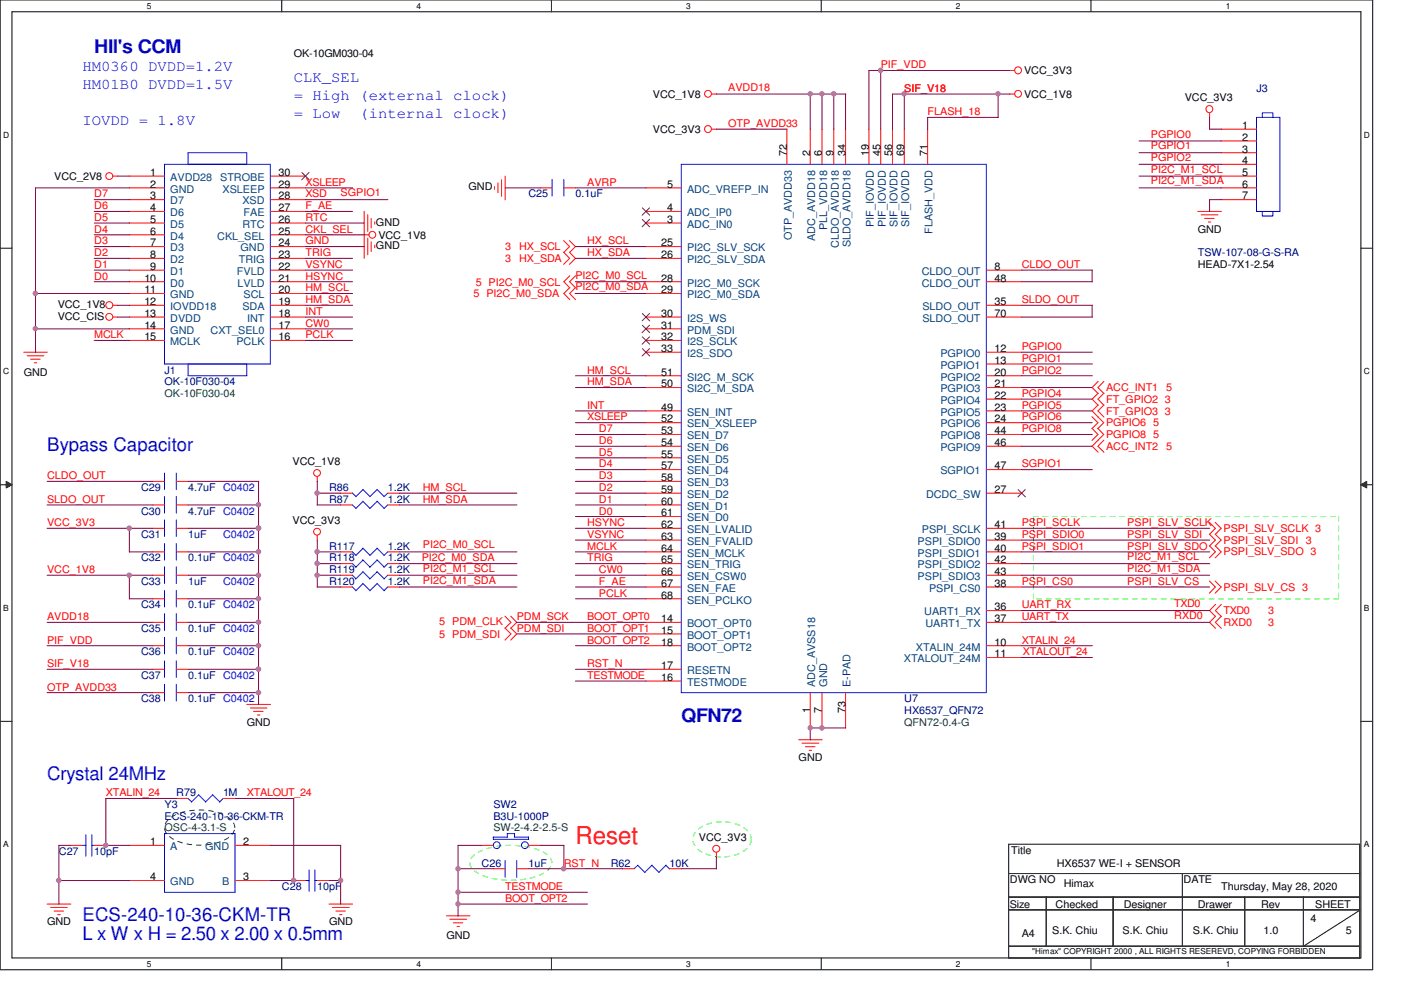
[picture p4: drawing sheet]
<svg xmlns="http://www.w3.org/2000/svg" width="297mm" height="210mm" viewBox="0 0 297 210" stroke-linecap="round" stroke-linejoin="round" font-family="sans-serif">
<path d="M0 0h291v205.6h-291zM2.5 2.5h286v200.6h-286z" fill="none" stroke="#000" stroke-width=".21"/>
<g fill="#fff">
<path d="M31.1 .3h1v2h-1z"/>
<path d="M31.1 203.4h1v2h-1z"/>
</g>
<path d="M59.7 0v2.5M59.7 203.1v2.5" fill="none" stroke="#000" stroke-width=".21"/>
<g fill="#fff">
<path d="M88.3 .3h1v2h-1z"/>
<path d="M88.3 203.4h1v2h-1z"/>
</g>
<path d="M116.9 0v2.5M116.9 203.1v2.5" fill="none" stroke="#000" stroke-width=".21"/>
<g fill="#fff">
<path d="M145.5 .3h1v2h-1z"/>
<path d="M145.5 203.4h1v2h-1z"/>
</g>
<path d="M174.1 0v2.5M174.1 203.1v2.5" fill="none" stroke="#000" stroke-width=".21"/>
<g fill="#fff">
<path d="M202.7 .3h1v2h-1z"/>
<path d="M202.7 203.4h1v2h-1z"/>
</g>
<path d="M231.3 0v2.5M231.3 203.1v2.5" fill="none" stroke="#000" stroke-width=".21"/>
<g fill="#fff">
<path d="M259.9 .3h1v2h-1z"/>
<path d="M259.9 203.4h1v2h-1z"/>
<path d="M.7 27.6h1.2v1.9h-1.2z"/>
<path d="M289.2 27.6h1.2v1.9h-1.2z"/>
<path d="M.7 77.7h1.2v2h-1.2z"/>
<path d="M289.2 77.7h1.2v2h-1.2z"/>
</g>
<path d="M0 52.6h2.5M288.5 52.6h2.5" fill="none" stroke="#000" stroke-width=".21"/>
<g fill="#fff">
<path d="M.7 127.8h1.1v2h-1.1z"/>
<path d="M289.2 127.8h1.1v2h-1.1z"/>
</g>
<path d="M0 102.8h2.5M1.3 102.1l1.2 .7-1.2 .7zM288.5 102.8l1.3-.7v1.4zM288.5 102.8h2.5" fill="none" stroke="#000" stroke-width=".21"/>
<path d="M1.3 102.1l1.2 .7-1.2 .7zM288.5 102.8l1.3-.7v1.4z" fill="#000"/>
<g fill="#fff">
<path d="M.7 178h1.1v2h-1.1z"/>
<path d="M289.2 178h1.1v2h-1.1z"/>
</g>
<g fill="none" stroke="#000" stroke-width=".21">
<path d="M0 153h2.5M288.5 153h2.5M213.9 179h74.4v24.1h-74.4zM213.9 185.2h74.4M213.9 192.9h74.4M213.9 190.2h74.4M221.8 190.2v10.4M236 190.2v10.4M250.7 185.2v15.4M263.9 190.2v10.4M276.3 190.2v10.4M288 193.2l-11.7 7.5"/>
<path d="M213.9 200.6h74.4"/>
</g>
<path d="M219.1 109.5h64.7M283.8 109.5v17.5M219.1 127v-17.5M283.8 127h-64.7M147.7 176.1a8.7 8.7 0 0 1 10.7 0 2.61 2.61 0 0 1-.6 4.3 8.8 8.8 0 0 1-10.1-.6 2.52 2.52 0 0 1 0-3.7zM100.6 181.2a14.8 14.8 0 0 1 10.4-1.8 8.9 8.9 0 0 1 5.6 2.4 1.88 1.88 0 0 1-.6 2.8 14.7 14.7 0 0 1-10.5 1.9 8.9 8.9 0 0 1-5.5-2.4 1.88 1.88 0 0 1 .6-2.9z" fill="none" stroke="#0f0" stroke-width=".21" stroke-dasharray="1 1 1 1 1 1 1 1"/>
<path d="M35.7 173.8a11.1 11.1 0 0 1 9-1.9 7.1 7.1 0 0 1 4.7 2.4 2.34 2.34 0 0 1-1.1 3.4 12.6 12.6 0 0 1-12 0 2.35 2.35 0 0 1-.6-3.9z" fill="none" stroke="#008000" stroke-width=".21" stroke-dasharray="1 1 1 1 1 1 1 1"/>
<g fill="none" stroke="#f00" stroke-width=".21">
<path d="M150.9 19.9h1M214.1 19.9h1M214.1 14.9h1M24 37.3h1M27.4 37.3h7.5M27.4 39.8h7.5M57.3 37.3h7.5M57.3 39.8h7.5M104.9 39.6v.5M105.6 38.8v2.1M106.3 38.1v3.5M107.1 37.3v5.1"/>
<path d="M114.6 39.8h2.4M119.5 39.8h2.5M136.9 39.8h7.5M150.9 27.4h1M166.8 27.4v7.4M171.8 27.4v7.4M174.3 27.4v7.4M176.8 27.4v7.4M179.3 27.4v7.4M184.2 27.4v7.4M186.7 27.4v7.4M189.2 27.4v7.4"/>
<path d="M191.7 27.4v7.4M196.7 27.4v7.4M256.5 23.9v1M258.9 27.4h7.5M258.9 37.3h7.5M258.9 39.8h7.5M258.9 29.9h7.5M258.9 32.4h7.5M258.9 34.8h7.5M27.4 49.8h7.5M27.4 44.8h7.5M27.4 57.3h7.5"/>
<path d="M27.4 59.7h7.5M27.4 47.3h7.5M27.4 52.3h7.5M27.4 54.8h7.5M27.4 42.3h7.5M57.3 49.8h7.5M57.3 44.8h7.5M57.3 57.3h7.5M57.3 59.7h7.5M57.3 47.3h7.5M57.3 52.3h7.5M57.3 54.8h7.5"/>
<path d="M57.3 42.3h7.5M77.2 49.8h1M77.2 44.8v10M78 45.5v3.6M78 50.5v3.5M78.7 46.3v2M78.7 51.3v2M79.5 47v.5M79.5 52v.5M119.5 51l1.3 1.3-1.3 1.3M119.5 53.5l1.3 1.3-1.3 1.2M120.7 51l1.3 1.3-1.3 1.3"/>
<path d="M120.7 53.5l1.3 1.3-1.3 1.2M120.8 58.5l-1.3 1.2 1.3 1.3M122 58.5l-1.2 1.2 1.2 1.3M136.9 44.8h7.5M136.9 59.7h7.5M136.9 47.3h7.5M136.9 52.3h7.5M136.9 54.8h7.5M209.1 57.3h7.5M209.1 59.7h7.5M254 44.8h4.9M254.7 45.6h3.5"/>
<path d="M255.4 46.3h2M256.2 47.1h.5M258.9 42.3h7.5M5 74.7h5M5.8 75.4h3.5M6.5 76.2h2M7.3 76.9h.5M24 64.7h1M24 67.2h1M27.4 64.7h7.5M27.4 67.2h7.5M27.4 62.2h7.5"/>
<path d="M27.4 69.7h7.5M27.4 72.2h7.5M57.3 64.7h7.5M57.3 67.2h7.5M57.3 62.2h7.5M57.3 69.7h7.5M57.3 72.2h7.5M120.8 61l-1.3 1.2 1.3 1.3M122 61l-1.2 1.2 1.2 1.3M136.9 67.2h7.5M136.9 74.7h7.5M136.9 79.7h7.5"/>
<path d="M136.9 62.2h7.5M136.9 69.7h7.5M136.9 72.2h7.5M209.1 64.7h7.5M209.1 67.2h7.5M209.1 74.7h7.5M209.1 77.2h7.5M209.1 79.7h7.5M136.9 92.1h7.5M136.9 94.6h7.5M136.9 99.6h7.5M136.9 82.2h7.5"/>
<path d="M136.9 87.1h7.5M136.9 89.6h7.5M136.9 97.1h7.5M209.1 92.1h7.5M209.1 94.6h7.5M209.1 99.6h7.5M209.1 82.2h7.5M209.1 84.6h7.5M209.1 87.1h7.5M209.1 89.6h7.5M231.5 90.8l1.3 1.3-1.3 1.3M231.5 88.3l1.3 1.3-1.3 1.3"/>
<path d="M232.7 90.8l1.3 1.3-1.3 1.3M232.7 88.3l1.3 1.3-1.3 1.3M232.8 85.9l-1.2 1.2 1.2 1.3M232.8 83.4l-1.2 1.2 1.2 1.3M232.8 80.9l-1.2 1.3 1.2 1.2M232.8 93.3l-1.2 1.3 1.2 1.3M234.1 85.9l-1.3 1.2 1.3 1.3M234.1 83.4l-1.3 1.2 1.3 1.3M234.1 80.9l-1.3 1.3 1.3 1.2M234.1 93.3l-1.3 1.3 1.3 1.3M32.4 102.1h2.5M32.4 107.1h2.5"/>
<path d="M32.4 112h2.5M32.4 117h2.5M37.4 102.1h2.5M37.4 107.1h2.5M37.4 112h2.5M37.4 117h2.5M67.3 101v1.1M67.3 113.5v1.1M72.2 119.5h2.5M72.2 104.6h2.5M72.2 107.1h2.5M72.2 117h2.5"/>
<path d="M82.2 119.5h2.5M82.2 104.6h2.5M82.2 107.1h2.5M82.2 117h2.5M136.9 119.5h7.5M136.9 102.1h7.5M136.9 104.6h7.5M136.9 107.1h7.5M136.9 109.5h7.5M136.9 112h7.5M136.9 114.5h7.5M136.9 117h7.5"/>
<path d="M209.1 119.5h7.5M209.1 104.6h7.5M209.1 112h7.5M209.1 114.5h7.5M209.1 117h7.5M256.4 115.7l1.3 1.3-1.3 1.3M256.4 110.7l1.3 1.3-1.3 1.3M256.4 113.2l1.3 1.3-1.3 1.3M257.6 115.7l1.3 1.3-1.3 1.3M257.6 110.7l1.3 1.3-1.3 1.3M257.6 113.2l1.3 1.3-1.3 1.3M32.4 136.9h2.5"/>
<path d="M32.4 122h2.5M32.4 132h2.5M32.4 127h2.5M37.4 136.9h2.5M37.4 122h2.5M37.4 132h2.5M37.4 127h2.5M72.2 122h2.5M72.2 124.5h2.5M82.2 122h2.5M82.2 124.5h2.5M107.1 130.6l1.2 1.4-1.2 1.2"/>
<path d="M107.1 133.1l1.2 1.3-1.2 1.3M108.3 130.6l1.3 1.4-1.3 1.2M108.3 133.1l1.3 1.3-1.3 1.3M136.9 136.9h7.5M136.9 122h7.5M136.9 132h7.5M136.9 134.4h7.5M136.9 124.5h7.5M136.9 127h7.5M209.1 136.9h7.5M209.1 139.4h7.5M209.1 122h7.5"/>
<path d="M209.1 132h7.5M209.1 124.5h7.5M209.1 129.5h7.5M256.4 123.2l1.3 1.3-1.3 1.3M257.6 123.2l1.3 1.3-1.3 1.3M257.7 128.1l-1.2 1.4 1.2 1.2M257.7 130.6l-1.2 1.4 1.2 1.2M258.9 128.1l-1.2 1.4 1.2 1.2M258.9 130.6l-1.2 1.4 1.2 1.2M32.4 141.9h2.5M32.4 146.9h2.5M37.4 141.9h2.5"/>
<path d="M37.4 146.9h2.5M52.3 149.4h5.1M53.1 150.1h3.5M53.8 150.8h2M54.6 151.6h.5M136.9 141.9h7.5M136.9 144.4h7.5M169.3 156.8h5M170 157.6h3.6M170.8 158.3h2M171.6 159.1h.5M171.8 146.9v7.4"/>
<path d="M174.3 146.9v7.4M179.3 146.9v7.4M15 179.2h2.5M20 179.2h2.4M27.4 179.2h7.5M37.4 169.3h2.5M47.3 169.3h2.5M49.8 179.2h7.5M102.1 179.2h2.5M112.1 179.2h2.5M10 191.7h5M10.7 192.4h3.6"/>
<path d="M11.5 193.2h2M12.2 193.9h.6M27.4 186.7h7.5M49.8 186.7h7.5M62.3 186.7h2.5M67.3 186.7h2.5M69.8 191.7h5M70.5 192.4h3.5M71.2 193.2h2M72 193.9h.5M94.7 194.2h4.9M95.4 194.9h3.5"/>
<path d="M96.1 195.7h2M96.9 196.4h.5M104.6 184.2h2.5M109.6 184.2h2.5M132 184.2h2.4M141.9 184.2h2.5M151.9 180.7v1.1"/>
<circle cx="150.1" cy="19.9" r=".72"/>
<circle cx="215.8" cy="14.9" r=".73"/>
<circle cx="215.9" cy="19.9" r=".72"/>
<circle cx="23.2" cy="37.3" r=".74"/>
<circle cx="150.1" cy="27.4" r=".73"/>
<circle cx="256.4" cy="23.1" r=".73"/>
<circle cx="78.9" cy="49.8" r=".72"/>
<circle cx="23.2" cy="64.7" r=".75"/>
<circle cx="23.2" cy="67.2" r=".74"/>
<circle cx="67.2" cy="100.3" r=".72"/>
<circle cx="67.2" cy="112.7" r=".72"/>
<circle cx="151.9" cy="180" r=".74"/>
</g>
<g fill="none" stroke="#00f" stroke-width=".21">
<path d="M34.9 34.8h22.4v42.4h-22.4zM39.9 34.8v-2.4h12.4v2.4M117 38.1v3.5M119.5 38.1v3.5M144.4 34.8h64.7v112.1h-64.7zM266.4 24.9h5v19.9h-5zM267.6 24.9v-1h2.3v1M267.6 44.8v1h2.3v-1M39.9 77.2v2.5h12.4v-2.5M34.9 100.3v3.5M34.9 105.2v3.6M34.9 110.2v3.5"/>
<path d="M34.9 115.2v3.5M37.4 100.3v3.5M37.4 105.2v3.6M37.4 110.2v3.5M37.4 115.2v3.5M74.7 117l.8 .7M74.7 104.5l.8 .8M74.7 119.5l.8 .7M74.7 107l.8 .8M76.9 116.2l1.5 1.5M76.9 103.8l1.5 1.5M76.9 118.7l1.5 1.5"/>
<path d="M76.9 106.3l1.5 1.5M77 116.2l-1.6 1.6M77 103.8l-1.6 1.5M77 118.7l-1.6 1.6M77 106.3l-1.6 1.5M79.9 116.2l1.5 1.5M79.9 103.8l1.5 1.5M79.9 118.7l1.5 1.5M79.9 106.3l1.5 1.5M80 116.2l-1.6 1.6M80 103.8l-1.6 1.5M80 118.7l-1.6 1.6"/>
<path d="M80 106.3l-1.6 1.5M82.2 117l-.8 .8M82.2 104.6l-.8 .7M82.2 119.5l-.8 .8M82.2 107.1l-.8 .7M34.9 120.2v3.5M34.9 125.2v3.5M34.9 130.1v3.6M34.9 135.1v3.5M37.4 120.2v3.5M37.4 125.2v3.5M37.4 130.1v3.6"/>
<path d="M37.4 135.1v3.5M74.7 121.9l.8 .8M74.7 124.4l.8 .8M76.9 121.2l1.5 1.5M76.9 123.7l1.5 1.5M77 121.2l-1.6 1.6M77 123.7l-1.6 1.6M79.9 121.2l1.5 1.5M79.9 123.7l1.5 1.5M80 121.2l-1.6 1.6M80 123.7l-1.6 1.6M82.2 122l-.8 .8"/>
<path d="M82.2 124.5l-.8 .8M34.9 140.1v3.5M34.9 145.1v3.5M37.4 140.1v3.5M37.4 145.1v3.5M17.5 179.2h.7M18.2 177v4.5M19.4 179.2h.6M19.5 177v4.5M34.9 176.7h14.9v12.5h-14.9zM39.8 169.2l.8 .8M42.1 168.5l1.5 1.5"/>
<path d="M42.1 168.5l-1.5 1.6M45 168.5l1.6 1.5M45.1 168.5l-1.5 1.6M47.3 169.3l-.7 .8M104.6 177.5h3M104.6 177.5v.5h7.5M109 177.5h3.1M109.1 177.5v-.8h-1.6l.1 .8M112.1 177.5v.5M64.8 186.7h.8M65.5 184.4v4.6M66.7 186.7h.6"/>
<path d="M66.8 184.4v4.6M107.1 182.5v3.5M109.6 182.5v3.5M135.2 183.5l1.5 1.5M135.3 183.4l-.9 .8M136.7 185l1.6-1.6 1.4 1.6M141.2 183.5l.8 .7M141.2 183.4l-1.5 1.6"/>
<circle cx="105.3" cy="179.2" r=".72"/>
<circle cx="111.3" cy="179.2" r=".72"/>
</g>
<g fill="none" stroke="#804000" stroke-width=".21">
<path d="M64 36.6l1.6 1.5M65.5 36.6l-1.5 1.5M136.2 44.1l1.5 1.5M136.2 46.5l1.5 1.6M137.7 44.1l-1.6 1.5M137.7 46.5l-1.6 1.6M136.2 66.5l1.5 1.5M136.2 69l1.5 1.5M136.2 71.4l1.5 1.6M136.2 73.9l1.5 1.6M137.7 66.5l-1.6 1.5M137.7 69l-1.6 1.5"/>
<path d="M137.7 71.4l-1.6 1.6M137.7 73.9l-1.6 1.6M215.9 103.8l1.5 1.6M217.4 103.8l-1.6 1.6"/>
</g>
<g fill="none" stroke="#800040" stroke-width=".21">
<path d="M151.9 19.9h27.4M171.8 19.9v7.5M174.3 19.9v7.5M176.8 19.9v7.5M179.3 19.9v7.5M186.7 14.9v12.5M191.7 19.9v7.5M211.6 19.9v5M214.2 19.9h-25v7.5M214.2 14.9h-30v12.5M24.9 37.3h2.6M27.5 39.8h-20v34.9"/>
<path d="M64.8 39.8h10M107.1 39.8h7.5M122 39.8h15M151.9 27.4h15M211.7 24.9h-15v2.5M241.5 39.8h17.4M241.5 37.3h17.4M241.5 34.8h17.4M241.5 32.4h17.4M241.5 29.9h17.4M256.5 27.4h2.4M256.5 24.9v2.5"/>
<path d="M20 52.3h7.5M20 59.7h7.5M20 57.3h7.5M20 54.8h7.5M20 49.8h7.5M20 44.8h7.5M20 47.3h7.5M20 42.3h7.5M64.8 52.3h12.5M64.8 59.7h10M64.8 57.3h10M64.8 54.8h10"/>
<path d="M64.8 49.8h12.5M64.8 44.8h10M64.8 47.3h12.5M64.8 42.3h17.4M122 59.7h14.9M122 52.3h15M122 54.8h15M216.6 59.7h15M216.6 57.3h15v2.5M258.9 42.3h-2.4v2.6M7.5 69.7h20M7.5 62.2h20"/>
<path d="M20 72.2h7.5M24.9 67.2h2.6M24.9 64.7h2.6M64.8 72.2h10M64.8 69.7h10M64.8 67.2h10M64.8 64.7h10M64.8 62.2h10M122 62.2h14.9M122 79.7h15M216.6 67.2h15M216.6 64.7h15v2.6"/>
<path d="M216.6 74.7h15M216.6 79.7h15M216.6 77.2h15M122 94.6h15M122 92.1h15M122 87.1h15M122 99.6h15M122 89.6h15M122 97.1h15M122 82.2h15M216.6 94.6h15M216.6 89.6h15"/>
<path d="M216.6 82.2h15M216.6 92.1h15M216.6 84.6h15M216.6 87.1h15M216.6 99.6h15M10 107.1h22.5M10 102.1h22.5M10 112h22.5M27.4 112v5.1l5.1-.1M39.9 107.1h15M39.9 102.1h15M39.9 112h15"/>
<path d="M39.9 117h15M54.8 102.1v47.3M67.3 107.1h5M67.3 117h5M67.3 119.5h5M67.3 104.6h5M67.3 102.1v5M67.3 114.5v10M84.7 107.1h24.9M84.7 117h24.9M84.7 119.5h24.9M84.7 104.6h24.9"/>
<path d="M122 107.1h15M122 102.1h15M122 112h15M122 117h15M122 109.5h15M122 119.5h15M122 114.5h15M122 104.6h15M216.6 112h39.9M216.6 117h39.9M216.6 119.5h39.9M216.6 114.5h39.9"/>
<path d="M10 132h22.5M10 136.9h22.5M10 122h22.5M27.4 122v5M27.4 127h5.1M39.9 132h15M39.9 136.9h15M39.9 122h15M39.9 127h15M67.3 122h5M67.3 124.5h5M84.7 122h24.9"/>
<path d="M84.7 124.5h24.9M109.6 132h27.4M109.6 134.4h27.4M122 136.9h15M122 122h15M122 127h15M122 124.5h15M216.6 132h39.9M216.6 136.9h15M216.6 122h39.9M216.6 139.4h15M216.6 129.5h39.9"/>
<path d="M216.6 124.5h39.9M10 146.9h22.5M10 141.9h22.5M39.9 146.9h15M39.9 141.9h15M122 141.9h15M122 144.4h15M179.3 154.3h-7.5v2.6M15 179.2h-2.5v12.5M37.4 169.3h-15v10l5.1-.1M49.8 169.3h12.5M57.3 179.2h15"/>
<path d="M62.3 169.3v17.4M72.2 179.2v12.5M102.1 179.2h-5v15M114.6 179.2h5M119.5 179.2v5M12.5 186.7h15M57.3 186.7h5M69.8 186.7h2.5M97.1 184.2h7.5M97.1 189.2h27.4M97.1 191.7h27.4M112.1 184.2h19.9"/>
<path d="M144.4 184.2h7.5M151.9 181.7v2.5"/>
</g>
<circle cx="22.4" cy="179.2" r=".48" fill="#f0f"/>
<circle cx="22.4" cy="179.2" r=".48" fill="none" stroke="#f0f" stroke-width=".21"/>
<circle cx="27.4" cy="112" r=".49" fill="#f0f"/>
<circle cx="27.4" cy="112" r=".49" fill="none" stroke="#f0f" stroke-width=".21"/>
<circle cx="54.8" cy="107" r=".48" fill="#f0f"/>
<circle cx="54.8" cy="107" r=".48" fill="none" stroke="#f0f" stroke-width=".21"/>
<circle cx="97.1" cy="184.2" r=".47" fill="#f0f"/>
<circle cx="97.1" cy="184.2" r=".47" fill="none" stroke="#f0f" stroke-width=".21"/>
<circle cx="12.5" cy="186.7" r=".49" fill="#f0f"/>
<circle cx="12.5" cy="186.7" r=".49" fill="none" stroke="#f0f" stroke-width=".21"/>
<circle cx="54.8" cy="131.9" r=".48" fill="#f0f"/>
<circle cx="54.8" cy="131.9" r=".48" fill="none" stroke="#f0f" stroke-width=".21"/>
<circle cx="97.1" cy="189.2" r=".48" fill="#f0f"/>
<circle cx="97.1" cy="189.2" r=".48" fill="none" stroke="#f0f" stroke-width=".21"/>
<circle cx="97.1" cy="191.7" r=".48" fill="#f0f"/>
<circle cx="97.1" cy="191.7" r=".48" fill="none" stroke="#f0f" stroke-width=".21"/>
<circle cx="62.2" cy="186.7" r=".49" fill="#f0f"/>
<circle cx="62.2" cy="186.7" r=".49" fill="none" stroke="#f0f" stroke-width=".21"/>
<circle cx="54.8" cy="112" r=".49" fill="#f0f"/>
<circle cx="54.8" cy="112" r=".49" fill="none" stroke="#f0f" stroke-width=".21"/>
<circle cx="27.4" cy="122" r=".48" fill="#f0f"/>
<circle cx="27.4" cy="122" r=".48" fill="none" stroke="#f0f" stroke-width=".21"/>
<circle cx="54.8" cy="122" r=".48" fill="#f0f"/>
<circle cx="54.8" cy="122" r=".48" fill="none" stroke="#f0f" stroke-width=".21"/>
<circle cx="54.8" cy="136.9" r=".49" fill="#f0f"/>
<circle cx="54.8" cy="136.9" r=".49" fill="none" stroke="#f0f" stroke-width=".21"/>
<circle cx="54.8" cy="141.9" r=".49" fill="#f0f"/>
<circle cx="54.8" cy="141.9" r=".49" fill="none" stroke="#f0f" stroke-width=".21"/>
<circle cx="54.8" cy="146.8" r=".48" fill="#f0f"/>
<circle cx="54.8" cy="146.8" r=".48" fill="none" stroke="#f0f" stroke-width=".21"/>
<circle cx="54.8" cy="117" r=".49" fill="#f0f"/>
<circle cx="54.8" cy="117" r=".49" fill="none" stroke="#f0f" stroke-width=".21"/>
<circle cx="119.5" cy="184.2" r=".47" fill="#f0f"/>
<circle cx="119.5" cy="184.2" r=".47" fill="none" stroke="#f0f" stroke-width=".21"/>
<circle cx="54.8" cy="112" r=".49" fill="#f0f"/>
<circle cx="54.8" cy="112" r=".49" fill="none" stroke="#f0f" stroke-width=".21"/>
<circle cx="54.8" cy="126.9" r=".49" fill="#f0f"/>
<circle cx="54.8" cy="126.9" r=".49" fill="none" stroke="#f0f" stroke-width=".21"/>
<circle cx="72.2" cy="186.7" r=".48" fill="#f0f"/>
<circle cx="72.2" cy="186.7" r=".48" fill="none" stroke="#f0f" stroke-width=".21"/>
<circle cx="176.8" cy="19.9" r=".48" fill="#f0f"/>
<circle cx="176.8" cy="19.9" r=".48" fill="none" stroke="#f0f" stroke-width=".21"/>
<circle cx="171.8" cy="19.9" r=".47" fill="#f0f"/>
<circle cx="171.8" cy="19.9" r=".47" fill="none" stroke="#f0f" stroke-width=".21"/>
<circle cx="174.3" cy="19.9" r=".48" fill="#f0f"/>
<circle cx="174.3" cy="19.9" r=".48" fill="none" stroke="#f0f" stroke-width=".21"/>
<circle cx="191.7" cy="19.9" r=".48" fill="#f0f"/>
<circle cx="191.7" cy="19.9" r=".48" fill="none" stroke="#f0f" stroke-width=".21"/>
<circle cx="171.8" cy="154.3" r=".48" fill="#f0f"/>
<circle cx="171.8" cy="154.3" r=".48" fill="none" stroke="#f0f" stroke-width=".21"/>
<circle cx="174.3" cy="154.3" r=".49" fill="#f0f"/>
<circle cx="174.3" cy="154.3" r=".49" fill="none" stroke="#f0f" stroke-width=".21"/>
<circle cx="186.7" cy="14.9" r=".49" fill="#f0f"/>
<circle cx="186.7" cy="14.9" r=".49" fill="none" stroke="#f0f" stroke-width=".21"/>
<circle cx="211.6" cy="19.9" r=".48" fill="#f0f"/>
<circle cx="211.6" cy="19.9" r=".48" fill="none" stroke="#f0f" stroke-width=".21"/>
<circle cx="7.5" cy="62.2" r=".48" fill="#f0f"/>
<circle cx="7.5" cy="62.2" r=".48" fill="none" stroke="#f0f" stroke-width=".21"/>
<circle cx="7.5" cy="69.7" r=".47" fill="#f0f"/>
<circle cx="7.5" cy="69.7" r=".47" fill="none" stroke="#f0f" stroke-width=".21"/>
<circle cx="67.2" cy="117" r=".49" fill="#f0f"/>
<circle cx="67.2" cy="117" r=".49" fill="none" stroke="#f0f" stroke-width=".21"/>
<circle cx="67.2" cy="119.5" r=".48" fill="#f0f"/>
<circle cx="67.2" cy="119.5" r=".48" fill="none" stroke="#f0f" stroke-width=".21"/>
<circle cx="67.2" cy="122" r=".48" fill="#f0f"/>
<circle cx="67.2" cy="122" r=".48" fill="none" stroke="#f0f" stroke-width=".21"/>
<circle cx="67.2" cy="104.5" r=".49" fill="#f0f"/>
<circle cx="67.2" cy="104.5" r=".49" fill="none" stroke="#f0f" stroke-width=".21"/>
<text font-size="5.2" fill="#f00" x="122" y="178.9">Reset</text>
<g font-size="4" fill="#00f">
<text x="20" y="11.2">HII's CCM</text>
<text x="10" y="95.7">Bypass Capacitor</text>
<text x="144.4" y="153">QFN72</text>
<text x="10" y="165.4">Crystal 24MHz</text>
<text x="17.5" y="195.2">ECS-240-10-36-CKM-TR</text>
<text x="17.5" y="199.3">L x W x H = 2.50 x 2.00 x 0.5mm</text>
</g>
<g font-size="3.2" fill="#00f">
<text x="17.5" y="15">HM0360 DVDD=1.2V</text>
<text x="62.3" y="17.5">CLK_SEL</text>
<text x="17.5" y="18.8">HM01B0 DVDD=1.5V</text>
<text x="62.3" y="21.3">= High (external clock)</text>
<text x="17.5" y="26.4">IOVDD = 1.8V</text>
<text x="62.3" y="25">= Low</text>
<text x="76.2" y="25">(internal clock)</text>
</g>
<g font-size="2.2">
<text x="62.3" y="12">OK-10GM030-04</text>
<text x="217.1" y="15.7">VCC_3V3</text>
<text x="138.4" y="20.7">VCC_1V8</text>
<text x="217.1" y="20.7">VCC_1V8</text>
<text x="251.2" y="21.5">VCC_3V3</text>
<text x="138.4" y="28.2">VCC_3V3</text>
<text x="263.4" y="27.3">1</text>
<text x="263.4" y="29.8">2</text>
<text x="166.8" y="33.1" transform="rotate(-90 166.8 33.1)">72</text>
<text x="171.7" y="33.1" transform="rotate(-90 171.7 33.1)">2</text>
<text x="174.2" y="33.1" transform="rotate(-90 174.2 33.1)">6</text>
<text x="176.7" y="33.1" transform="rotate(-90 176.7 33.1)">9</text>
<text x="179.2" y="33.1" transform="rotate(-90 179.2 33.1)">34</text>
<text x="184.2" y="33.1" transform="rotate(-90 184.2 33.1)">19</text>
<text x="186.7" y="33.1" transform="rotate(-90 186.7 33.1)">45</text>
<text x="189.2" y="33.1" transform="rotate(-90 189.2 33.1)">56</text>
<text x="191.7" y="33.1" transform="rotate(-90 191.7 33.1)">69</text>
<text x="196.6" y="33.1" transform="rotate(-90 196.6 33.1)">71</text>
<text x="263.4" y="32.3">3</text>
<text x="263.4" y="34.8">4</text>
<text x="11.5" y="38.1">VCC_2V8</text>
<text x="31.9" y="37.3">1</text>
<text x="31.9" y="39.8">2</text>
<text x="59.1" y="39.8">29</text>
<text x="59.1" y="37.3">30</text>
<text x="99.4" y="40.4">GND</text>
<text x="141.4" y="39.8">5</text>
<text x="263.4" y="37.3">5</text>
<text x="263.4" y="39.8">6</text>
<text x="31.9" y="42.3">3</text>
<text x="31.9" y="44.8">4</text>
<text x="31.9" y="47.2">5</text>
<text x="59.1" y="47.2">26</text>
<text x="59.1" y="44.8">27</text>
<text x="59.1" y="42.3">28</text>
<text x="79.7" y="47.8">GND</text>
<text x="141.4" y="44.8">4</text>
<text x="141.4" y="47.2">3</text>
<text x="263.4" y="42.3">7</text>
<text x="31.9" y="49.7">6</text>
<text x="31.9" y="52.2">7</text>
<text x="59.1" y="52.2">24</text>
<text x="59.1" y="49.7">25</text>
<text x="79.7" y="52.8">GND</text>
<text x="80.2" y="50.6">VCC_1V8</text>
<text x="140.2" y="52.2">25</text>
<text x="254" y="49.3">GND</text>
<text x="30.6" y="59.7">10</text>
<text x="31.9" y="54.7">8</text>
<text x="31.9" y="57.2">9</text>
<text x="59.1" y="59.7">21</text>
<text x="59.1" y="57.2">22</text>
<text x="59.1" y="54.7">23</text>
<text x="140.2" y="54.7">26</text>
<text x="140.2" y="59.7">28</text>
<text x="210.9" y="57.2">8</text>
<text x="210.9" y="59.7">48</text>
<text x="254" y="56.8">HEAD-7X1-2.54</text>
<text x="12.2" y="65.3">VCC_1V8</text>
<text x="30.6" y="62.2">11</text>
<text x="30.6" y="64.7">12</text>
<text x="59.1" y="64.7">19</text>
<text x="59.1" y="62.2">20</text>
<text x="140.2" y="62.2">29</text>
<text x="210.9" y="64.7">35</text>
<text x="12.2" y="67.8">VCC_CIS</text>
<text x="30.6" y="67.2">13</text>
<text x="30.6" y="69.7">14</text>
<text x="59.1" y="69.7">17</text>
<text x="59.1" y="67.2">18</text>
<text x="140.2" y="67.2">30</text>
<text x="140.2" y="69.7">31</text>
<text x="210.9" y="67.2">70</text>
<text x="30.6" y="72.1">15</text>
<text x="59.1" y="72.1">16</text>
<text x="140.2" y="72.1">32</text>
<text x="140.2" y="74.6">33</text>
<text x="210.9" y="74.6">12</text>
<text x="210.9" y="77.1">13</text>
<text x="5" y="79.7">GND</text>
<text x="140.2" y="82.1">50</text>
<text x="140.2" y="79.6">51</text>
<text x="210.9" y="79.6">20</text>
<text x="210.9" y="82.1">21</text>
<text x="140.2" y="87.1">49</text>
<text x="140.2" y="89.6">52</text>
<text x="210.9" y="84.6">22</text>
<text x="210.9" y="87.1">23</text>
<text x="210.9" y="89.6">24</text>
<text x="140.2" y="92.1">53</text>
<text x="140.2" y="94.6">54</text>
<text x="210.9" y="92.1">44</text>
<text x="210.9" y="94.6">46</text>
<text x="62" y="98.6">VCC_1V8</text>
<text x="140.2" y="97">55</text>
<text x="140.2" y="99.5">57</text>
<text x="210.9" y="99.5">47</text>
<text x="140.2" y="102">58</text>
<text x="140.2" y="104.5">59</text>
<text x="140.2" y="107">60</text>
<text x="210.9" y="104.5">27</text>
<text x="62" y="111.1">VCC_3V3</text>
<text x="140.2" y="109.5">61</text>
<text x="140.2" y="112">62</text>
<text x="210.9" y="112">41</text>
<text x="140.2" y="114.5">63</text>
<text x="140.2" y="117">64</text>
<text x="140.2" y="119.5">65</text>
<text x="210.9" y="119.5">42</text>
<text x="210.9" y="114.5">39</text>
<text x="210.9" y="117">40</text>
<text x="140.2" y="121.9">66</text>
<text x="140.2" y="124.4">67</text>
<text x="210.9" y="121.9">43</text>
<text x="210.9" y="124.4">38</text>
<text x="140.2" y="131.9">14</text>
<text x="140.2" y="126.9">68</text>
<text x="210.9" y="129.4">36</text>
<text x="210.9" y="131.9">37</text>
<text x="140.2" y="134.4">15</text>
<text x="140.2" y="136.9">18</text>
<text x="210.9" y="136.9">10</text>
<text x="140.2" y="141.9">17</text>
<text x="210.9" y="139.4">11</text>
<text x="140.2" y="144.4">16</text>
<text x="52.3" y="153.9">GND</text>
<text x="171.7" y="151.2" transform="rotate(-90 171.7 151.2)">1</text>
<text x="174.2" y="151.2" transform="rotate(-90 174.2 151.2)">7</text>
<text x="179.2" y="151.2" transform="rotate(-90 179.2 151.2)">73</text>
<text x="169.3" y="161.3">GND</text>
<text x="31.9" y="179.2">1</text>
<text x="51.6" y="179.2">2</text>
<text x="148.2" y="178.3">VCC_3V3</text>
<text x="214.4" y="181">Title</text>
<text x="224.1" y="183.8">HX6537 WE-I + SENSOR</text>
<text x="31.9" y="186.6">4</text>
<text x="51.6" y="186.6">3</text>
<text x="214.1" y="187.2">DWG NO</text>
<text x="225.5" y="188">Himax</text>
<text x="250.9" y="187.2">DATE</text>
<text x="258.9" y="188.7">Thursday, May 28, 2020</text>
<text x="10" y="196.2">GND</text>
<text x="69.8" y="196.2">GND</text>
<text x="214.1" y="192.4">Size</text>
<text x="223.1" y="198">S.K. Chiu</text>
<text x="223.8" y="192.4">Checked</text>
<text x="238" y="198">S.K. Chiu</text>
<text x="238.2" y="192.4">Designer</text>
<text x="252.9" y="198">S.K. Chiu</text>
<text x="254" y="192.4">Drawer</text>
<text x="267.4" y="192.4">Rev</text>
<text x="267.9" y="198">1.0</text>
<text x="277.8" y="195.5">4</text>
<text x="278.8" y="192.4">SHEET</text>
<text x="285.3" y="198">5</text>
<text x="94.7" y="199.2">GND</text>
<text x="216.6" y="198.7">A4</text>
</g>
<g font-size="2.2" fill="#f00">
<text x="186.7" y="14.5">PIF_VDD</text>
<text x="154.4" y="19.2">AVDD18</text>
<text x="191.7" y="19.5">SIF_V18</text>
<text x="154.4" y="26.9">OTP_AVDD33</text>
<text x="196.7" y="24.4">FLASH_18</text>
<text x="244" y="29.2">PGPIO0</text>
<text x="244" y="34.2">PGPIO2</text>
<text x="244" y="31.7">PGPIO1</text>
<text x="20" y="41.9">D7</text>
<text x="64.8" y="41.9">XSD</text>
<text x="64.8" y="39.4">XSLEEP</text>
<text x="72.2" y="41.6">SGPIO1</text>
<text x="124.5" y="39.4">AVRP</text>
<text x="244" y="39.1">PI2C_M1_SDA</text>
<text x="244" y="36.7">PI2C_M1_SCL</text>
<text x="20" y="46.9">D5</text>
<text x="20" y="44.4">D6</text>
<text x="64.8" y="46.9">RTC</text>
<text x="64.8" y="44.4">F_AE</text>
<text x="20" y="49.3">D4</text>
<text x="20" y="51.8">D3</text>
<text x="64.8" y="51.8">GND</text>
<text x="64.8" y="49.3">CKL_SEL</text>
<text x="107.1" y="53.1">3</text>
<text x="110.1" y="53.1">HX_SCL</text>
<text x="124.5" y="51.8">HX_SCL</text>
<text x="20" y="54.3">D2</text>
<text x="20" y="56.8">D1</text>
<text x="20" y="59.3">D0</text>
<text x="64.8" y="59.3">HSYNC</text>
<text x="64.8" y="56.8">VSYNC</text>
<text x="64.8" y="54.3">TRIG</text>
<text x="107.1" y="55.5">3</text>
<text x="110.1" y="55.5">HX_SDA</text>
<text x="122" y="59.1">PI2C_M0_SCL</text>
<text x="124.5" y="54.3">HX_SDA</text>
<text x="216.6" y="56.8">CLDO_OUT</text>
<text x="64.8" y="64.3">HM_SDA</text>
<text x="64.8" y="61.8">HM_SCL</text>
<text x="100.4" y="63">5 PI2C_M0_SDA</text>
<text x="100.9" y="60.5">5 PI2C_M0_SCL</text>
<text x="122" y="61.6">PI2C_M0_SDA</text>
<text x="216.6" y="64.3">SLDO_OUT</text>
<text x="20" y="71.8">MCLK</text>
<text x="64.8" y="71.8">PCLK</text>
<text x="64.8" y="69.3">CW0</text>
<text x="64.8" y="66.8">INT</text>
<text x="216.6" y="76.7">PGPIO1</text>
<text x="216.6" y="74.2">PGPIO0</text>
<text x="124.5" y="79.2">HM_SCL</text>
<text x="124.5" y="81.7">HM_SDA</text>
<text x="216.6" y="79.2">PGPIO2</text>
<text x="234.5" y="82.9">ACC_INT1</text>
<text x="247.2" y="82.9">5</text>
<text x="124.5" y="86.7">INT</text>
<text x="124.5" y="89.2">XSLEEP</text>
<text x="216.6" y="89.2">PGPIO6</text>
<text x="216.6" y="86.7">PGPIO5</text>
<text x="216.6" y="84.2">PGPIO4</text>
<text x="234.5" y="87.9">FT_GPIO3 3</text>
<text x="234.5" y="85.4">FT_GPIO2 3</text>
<text x="127" y="94.1">D6</text>
<text x="127" y="91.7">D7</text>
<text x="216.6" y="91.7">PGPIO8</text>
<text x="234.5" y="92.9">PGPIO8 5</text>
<text x="234.5" y="90.4">PGPIO6 5</text>
<text x="234.5" y="95.4">ACC_INT2</text>
<text x="247.2" y="95.4">5</text>
<text x="10" y="101.6">CLDO_OUT</text>
<text x="127" y="99.1">D4</text>
<text x="127" y="96.6">D5</text>
<text x="127" y="101.6">D3</text>
<text x="216.6" y="99.1">SGPIO1</text>
<text x="10" y="106.6">SLDO_OUT</text>
<text x="89.7" y="106.6">HM_SDA</text>
<text x="89.7" y="104.1">HM_SCL</text>
<text x="127" y="104.1">D2</text>
<text x="127" y="106.6">D1</text>
<text x="10" y="111.5">VCC_3V3</text>
<text x="124.5" y="111.5">HSYNC</text>
<text x="127" y="109.1">D0</text>
<text x="216.6" y="111.5">PSPI_SCLK</text>
<text x="239" y="111.5">PSPI_SLV_SCLK</text>
<text x="259.4" y="112.8">PSPI_SLV_SCLK 3</text>
<text x="89.4" y="119">PI2C_M0_SDA</text>
<text x="89.7" y="116.3">PI2C_M0_SCL</text>
<text x="124.5" y="119">TRIG</text>
<text x="124.5" y="116.5">MCLK</text>
<text x="124.5" y="114">VSYNC</text>
<text x="216.6" y="114">PSPI_SDIO0</text>
<text x="216.6" y="116.5">PSPI_SDIO1</text>
<text x="239" y="118.8">PI2C_M1_SCL</text>
<text x="239" y="114">PSPI_SLV_SDI</text>
<text x="239" y="116.5">PSPI_SLV_SDO</text>
<text x="259.4" y="117.8">PSPI_SLV_SDO 3</text>
<text x="259.4" y="115.3">PSPI_SLV_SDI 3</text>
<text x="10" y="121.5">VCC_1V8</text>
<text x="89.7" y="123.8">PI2C_M1_SDA</text>
<text x="89.7" y="121.3">PI2C_M1_SCL</text>
<text x="127" y="121.5">CW0</text>
<text x="127" y="124">F_AE</text>
<text x="216.6" y="124">PSPI_CS0</text>
<text x="239" y="121.3">PI2C_M1_SDA</text>
<text x="239" y="124">PSPI_SLV_CS</text>
<text x="259.4" y="125.3">PSPI_SLV_CS 3</text>
<text x="10" y="131.5">AVDD18</text>
<text x="109.6" y="131.5">PDM_SCK</text>
<text x="124.5" y="131.5">BOOT_OPT0</text>
<text x="127" y="126.5">PCLK</text>
<text x="216.6" y="129">UART_RX</text>
<text x="216.6" y="131.5">UART_TX</text>
<text x="249" y="128.7">TXD0</text>
<text x="249" y="131.2">RXD0</text>
<text x="259.4" y="130.2">TXD0</text>
<text x="268.9" y="130.2">3</text>
<text x="10" y="136.4">PIF_VDD</text>
<text x="93.1" y="132.5">5 PDM_CLK</text>
<text x="93.1" y="135.2">5 PDM_SDI</text>
<text x="109.6" y="134">PDM_SDI</text>
<text x="124.5" y="134">BOOT_OPT1</text>
<text x="124.5" y="136.4">BOOT_OPT2</text>
<text x="216.6" y="136.4">XTALIN_24</text>
<text x="259.4" y="132.7">RXD0</text>
<text x="268.9" y="132.7">3</text>
<text x="10" y="141.4">SIF_V18</text>
<text x="124.5" y="141.4">RST_N</text>
<text x="124.5" y="143.9">TESTMODE</text>
<text x="216.9" y="138.9">XTALOUT_24</text>
<text x="10" y="146.4">OTP_AVDD33</text>
<text x="22.4" y="168.8">XTALIN_24</text>
<text x="52.3" y="168.8">XTALOUT_24</text>
<text x="119.5" y="183.8">RST_N</text>
<text x="107.1" y="188.7">TESTMODE</text>
<text x="107.1" y="191.2">BOOT_OPT2</text>
</g>
<g font-size="2.2" fill="#000080">
<text x="266.4" y="19.5">J3</text>
<text x="112.1" y="41.9">C25</text>
<text x="122" y="41.9">0.1uF</text>
<text x="254" y="54.3">TSW-107-08-G-S-RA</text>
<text x="34.9" y="79.2">J1</text>
<text x="34.9" y="81.7">OK-10F030-04</text>
<text x="29.9" y="104.1">C29</text>
<text x="39.9" y="104.1">4.7uF</text>
<text x="69.8" y="104.1">R86</text>
<text x="69.8" y="106.6">R87</text>
<text x="82.2" y="104.1">1.2K</text>
<text x="82.2" y="106.6">1.2K</text>
<text x="29.9" y="109.1">C30</text>
<text x="39.9" y="109.1">4.7uF</text>
<text x="29.9" y="119">C32</text>
<text x="29.9" y="114">C31</text>
<text x="39.9" y="119">0.1uF</text>
<text x="39.9" y="114">1uF</text>
<text x="69.8" y="116.5">R117</text>
<text x="69.8" y="119">R118</text>
<text x="82.2" y="116.5">1.2K</text>
<text x="82.2" y="119">1.2K</text>
<text x="29.9" y="124">C33</text>
<text x="39.9" y="124">1uF</text>
<text x="69.8" y="121.5">R119</text>
<text x="69.8" y="124">R120</text>
<text x="82.2" y="121.5">1.2K</text>
<text x="82.2" y="124">1.2K</text>
<text x="29.9" y="129">C34</text>
<text x="39.9" y="129">0.1uF</text>
<text x="29.9" y="134">C35</text>
<text x="39.9" y="134">0.1uF</text>
<text x="29.9" y="143.9">C37</text>
<text x="29.9" y="138.9">C36</text>
<text x="39.9" y="143.9">0.1uF</text>
<text x="39.9" y="138.9">0.1uF</text>
<text x="29.9" y="148.9">C38</text>
<text x="39.9" y="148.9">0.1uF</text>
<text x="191.7" y="148.9">U7</text>
<text x="191.7" y="151.4">HX6537_QFN72</text>
<text x="34.9" y="171.3">Y3</text>
<text x="34.9" y="173.8">ECS-240-10-36-CKM-TR</text>
<text x="37.4" y="168.8">R79</text>
<text x="47.3" y="168.8">1M</text>
<text x="104.6" y="171.3">SW2</text>
<text x="104.6" y="173.8">B3U-1000P</text>
<text x="12.5" y="181.3">C27</text>
<text x="20" y="181.3">10pF</text>
<text x="102.1" y="183.8">C26</text>
<text x="112.1" y="183.8">1uF</text>
<text x="129.5" y="183.8">R62</text>
<text x="141.9" y="183.8">10K</text>
<text x="59.8" y="188.7">C28</text>
<text x="67.3" y="188.7">10pF</text>
</g>
<g font-size="2.2" fill="#004080">
<text x="36.1" y="38.4">AVDD28</text>
<text x="36.1" y="40.9">GND</text>
<text x="46.7" y="38.4">STROBE</text>
<text x="47.2" y="40.9">XSLEEP</text>
<text x="145.7" y="40.9">ADC_VREFP_IN</text>
<text x="36.1" y="43.3">D7</text>
<text x="36.1" y="45.8">D6</text>
<text x="51.4" y="43.3">XSD</text>
<text x="51.6" y="45.8">FAE</text>
<text x="145.7" y="45.8">ADC_IP0</text>
<text x="36.1" y="48.3">D5</text>
<text x="36.1" y="50.8">D4</text>
<text x="36.1" y="53.3">D3</text>
<text x="46.1" y="50.8">CKL_SEL</text>
<text x="51" y="53.3">GND</text>
<text x="51.4" y="48.3">RTC</text>
<text x="145.7" y="48.3">ADC_IN0</text>
<text x="145.7" y="53.3">PI2C_SLV_SCK</text>
<text x="167.9" y="50.9" transform="rotate(-90 167.9 50.9)">OTP_AVDD33</text>
<text x="172.8" y="51.1" transform="rotate(-90 172.8 51.1)">ADC_AVDD18</text>
<text x="175.3" y="48.8" transform="rotate(-90 175.3 48.8)">PLL_VDD18</text>
<text x="177.8" y="52.6" transform="rotate(-90 177.8 52.6)">CLDO_AVDD18</text>
<text x="180.3" y="52.5" transform="rotate(-90 180.3 52.5)">SLDO_AVDD18</text>
<text x="185.3" y="48.1" transform="rotate(-90 185.3 48.1)">PIF_IOVDD</text>
<text x="187.8" y="48.1" transform="rotate(-90 187.8 48.1)">PIF_IOVDD</text>
<text x="190.3" y="48.1" transform="rotate(-90 190.3 48.1)">SIF_IOVDD</text>
<text x="192.8" y="48.1" transform="rotate(-90 192.8 48.1)">SIF_IOVDD</text>
<text x="197.7" y="49.5" transform="rotate(-90 197.7 49.5)">FLASH_VDD</text>
<text x="36.1" y="55.8">D2</text>
<text x="36.1" y="58.3">D1</text>
<text x="50.2" y="58.3">FVLD</text>
<text x="50.6" y="55.8">TRIG</text>
<text x="145.7" y="55.8">PI2C_SLV_SDA</text>
<text x="195.4" y="58.3">CLDO_OUT</text>
<text x="36.1" y="60.7">D0</text>
<text x="36.1" y="63.2">GND</text>
<text x="36.1" y="65.7">IOVDD18</text>
<text x="50.4" y="60.7">LVLD</text>
<text x="51.4" y="65.7">SDA</text>
<text x="51.6" y="63.2">SCL</text>
<text x="145.7" y="60.7">PI2C_M0_SCK</text>
<text x="145.7" y="63.2">PI2C_M0_SDA</text>
<text x="195.4" y="60.7">CLDO_OUT</text>
<text x="195.6" y="65.7">SLDO_OUT</text>
<text x="36.1" y="68.2">DVDD</text>
<text x="36.1" y="70.7">GND</text>
<text x="44.7" y="70.7">CXT_SEL0</text>
<text x="52.4" y="68.2">INT</text>
<text x="145.7" y="68.2">I2S_WS</text>
<text x="145.7" y="70.7">PDM_SDI</text>
<text x="195.6" y="68.2">SLDO_OUT</text>
<text x="36.1" y="73.2">MCLK</text>
<text x="50.1" y="73.2">PCLK</text>
<text x="145.7" y="73.2">I2S_SCLK</text>
<text x="145.7" y="75.7">I2S_SDO</text>
<text x="199.4" y="75.7">PGPIO0</text>
<text x="145.7" y="83.2">SI2C_M_SDA</text>
<text x="145.7" y="80.7">SI2C_M_SCK</text>
<text x="199.4" y="78.2">PGPIO1</text>
<text x="199.4" y="80.7">PGPIO2</text>
<text x="199.4" y="83.2">PGPIO3</text>
<text x="145.7" y="88.1">SEN_INT</text>
<text x="199.4" y="85.6">PGPIO4</text>
<text x="199.4" y="88.1">PGPIO5</text>
<text x="145.7" y="90.6">SEN_XSLEEP</text>
<text x="145.7" y="93.1">SEN_D7</text>
<text x="145.7" y="95.6">SEN_D6</text>
<text x="199.4" y="93.1">PGPIO8</text>
<text x="199.4" y="95.6">PGPIO9</text>
<text x="199.4" y="90.6">PGPIO6</text>
<text x="145.7" y="98.1">SEN_D5</text>
<text x="145.7" y="100.6">SEN_D4</text>
<text x="199.4" y="100.6">SGPIO1</text>
<text x="145.7" y="103.1">SEN_D3</text>
<text x="145.7" y="105.6">SEN_D2</text>
<text x="196.3" y="105.6">DCDC_SW</text>
<text x="145.7" y="108.1">SEN_D1</text>
<text x="145.7" y="110.5">SEN_D0</text>
<text x="145.7" y="113">SEN_LVALID</text>
<text x="195.4" y="113">PSPI_SCLK</text>
<text x="145.7" y="115.5">SEN_FVALID</text>
<text x="145.7" y="118">SEN_MCLK</text>
<text x="194.6" y="115.5">PSPI_SDIO0</text>
<text x="194.6" y="118">PSPI_SDIO1</text>
<text x="145.7" y="120.5">SEN_TRIG</text>
<text x="145.7" y="123">SEN_CSW0</text>
<text x="145.7" y="125.5">SEN_FAE</text>
<text x="194.6" y="120.5">PSPI_SDIO2</text>
<text x="194.6" y="123">PSPI_SDIO3</text>
<text x="197" y="125.5">PSPI_CS0</text>
<text x="145.7" y="128">SEN_PCLKO</text>
<text x="196" y="130.5">UART1_RX</text>
<text x="145.7" y="133">BOOT_OPT0</text>
<text x="145.7" y="135.4">BOOT_OPT1</text>
<text x="145.7" y="137.9">BOOT_OPT2</text>
<text x="194.2" y="137.9">XTALIN_24M</text>
<text x="196.2" y="133">UART1_TX</text>
<text x="145.7" y="142.9">RESETN</text>
<text x="191.6" y="140.4">XTALOUT_24M</text>
<text x="145.7" y="145.4">TESTMODE</text>
<text x="172.8" y="145.6" transform="rotate(-90 172.8 145.6)">ADC_AVSS18</text>
<text x="175.3" y="145.6" transform="rotate(-90 175.3 145.6)">GND</text>
<text x="180.3" y="145.6" transform="rotate(-90 180.3 145.6)">E-PAD</text>
<text x="36.1" y="180.3">A</text>
<text x="43.5" y="180.3">GND</text>
<text x="36.1" y="187.7">GND</text>
<text x="47.1" y="187.7">B</text>
</g>
<g font-size="2.2" fill="#008000">
<text x="34.9" y="84.2">OK-10F030-04</text>
<text x="191.7" y="153.9">QFN72-0.4-G</text>
<text x="34.9" y="176.3">OSC-4-3.1-S</text>
<text x="104.6" y="176.3">SW-2-4.2-2.5-S</text>
</g>
<g font-size="2.2" fill="#00f">
<text x="47.3" y="104.1">C0402</text>
<text x="47.3" y="109.1">C0402</text>
<text x="47.3" y="119">C0402</text>
<text x="47.3" y="114">C0402</text>
<text x="47.3" y="124">C0402</text>
<text x="47.3" y="129">C0402</text>
<text x="47.3" y="134">C0402</text>
<text x="47.3" y="143.9">C0402</text>
<text x="47.3" y="138.9">C0402</text>
<text x="47.3" y="148.9">C0402</text>
</g>
<g font-size="1.8">
<text x="31.1" y="1.9">5</text>
<text x="88.3" y="1.9">4</text>
<text x="145.5" y="1.9">3</text>
<text x="202.7" y="1.9">2</text>
<text x="259.9" y="1.9">1</text>
<text x=".7" y="29.2">D</text>
<text x="289.2" y="29.2">D</text>
<text x=".7" y="79.3">C</text>
<text x="289.2" y="79.3">C</text>
<text x=".7" y="129.5">B</text>
<text x="289.2" y="129.5">B</text>
<text x=".7" y="179.6">A</text>
<text x="289.2" y="179.6">A</text>
<text x="31.1" y="205">5</text>
<text x="88.3" y="205">4</text>
<text x="145.5" y="205">3</text>
<text x="202.7" y="205">2</text>
<text x="259.9" y="205">1</text>
</g>
<text font-size="1.7" x="218.9" y="202.2">&quot;Himax&quot; COPYRIGHT 2000 , ALL RIGHTS RESEREVD, COPYING FORBIDDEN</text>
</svg>
